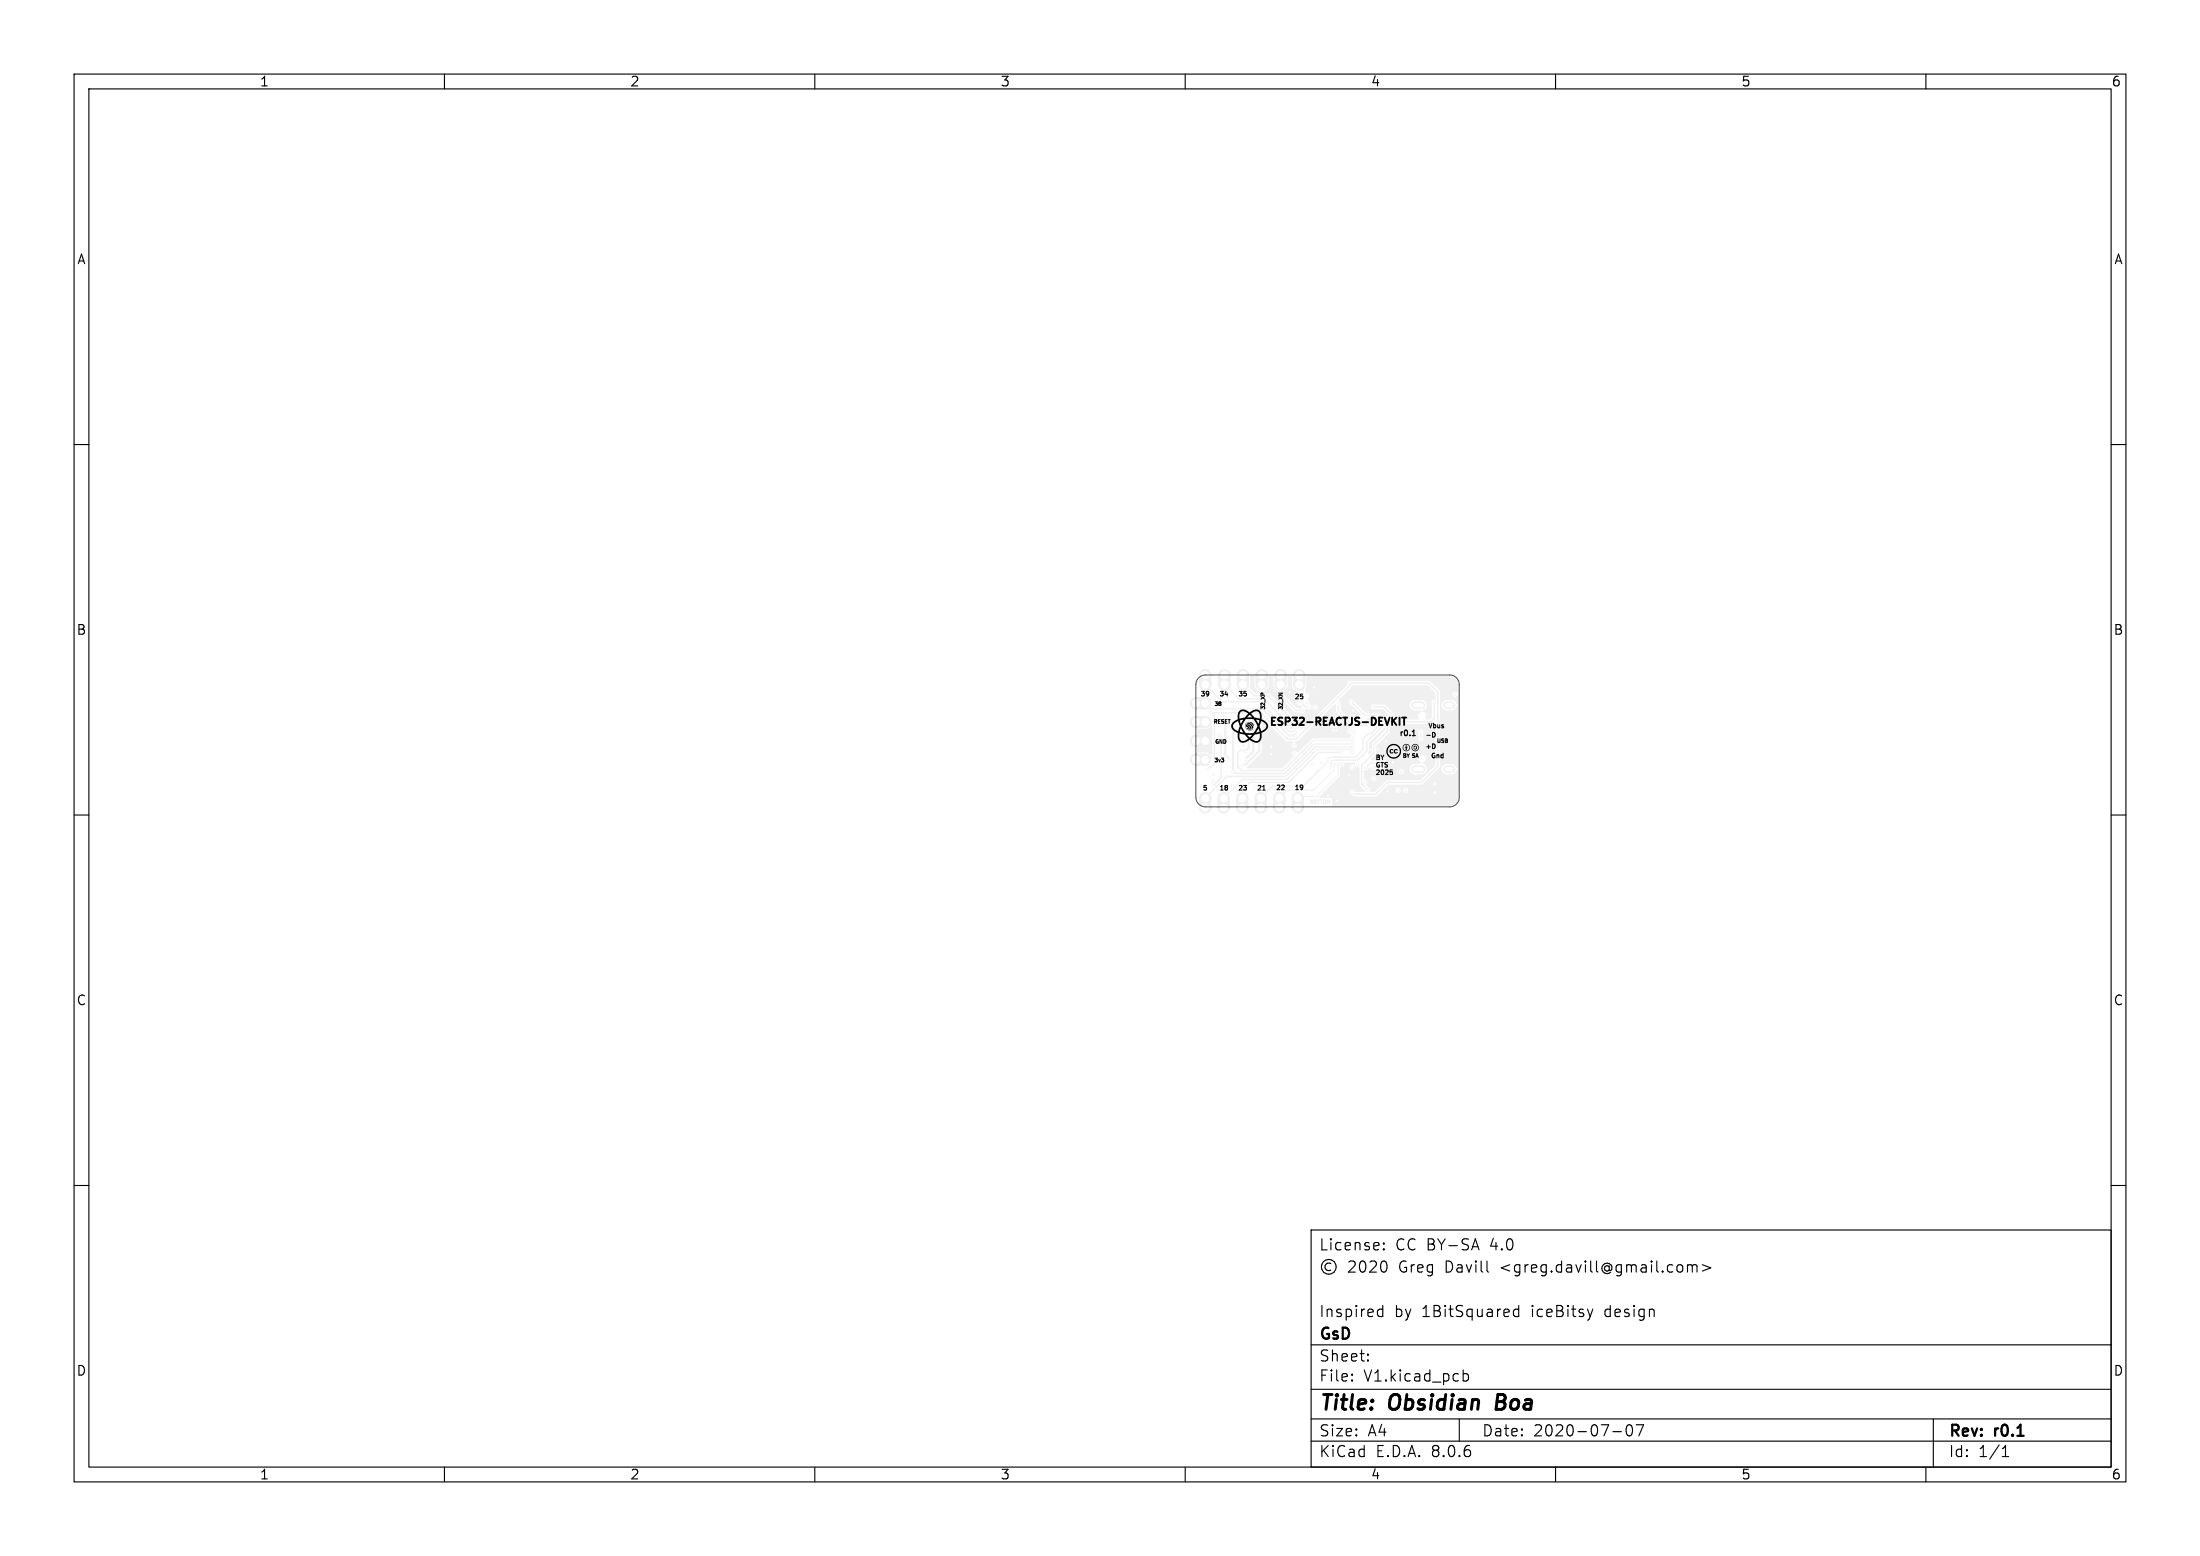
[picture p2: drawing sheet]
<svg xmlns="http://www.w3.org/2000/svg" width="297mm" height="210mm" viewBox="0 0 297 210" stroke-linecap="round" stroke-linejoin="round" font-family="sans-serif">
<g fill="none" stroke="#f0f0f0" stroke-width=".14">
<path d="M182.6 99.9h-5.3l-.2 .3M176.9 108l.3 .1-.1 .1 .1 .2-.1 .1h-.2zM176.9 108.2h.2M177.4 108.1l.1-.1 .2 .1-.1 .4-.2-.1zM177.9 108h.2M178 108v.5M178.2 108h.3M178.4 108v.5M178.7 108l.3 .1v.2l-.1 .2-.2-.1zM178.8 103.2l-1 1.1M179.2 108.5v-.5l.2 .3 .1-.3v.5M180.1 103.1v.8l-2.7 2.7"/>
<path d="M180.2 102.2h-.6l-.3 .3v.5M180.6 103.1v1.5l-2.8 2.9h-2.4l-.2 .2M180.7 102.6h-.9l-.1 .1v.8M182.4 100.9h.1M182.6 100.4h-5.2l-.2 .2M182.6 101.6l-.5-.5h-4.3l-.5 .6M182.6 101l-.2-.2h-4.8l-.4 .4"/>
</g>
<g fill="#f0f0f0" stroke="#f0f0f0" stroke-width=".14">
<path d="M161.4 99.2h1.3v1.6h-1.3z"/>
<path d="M161.4 101.8h1.3v1.5h-1.3z"/>
<path d="M166.9 107.7h1.6v1.3h-1.6z"/>
<path d="M167 91.1h1.6v1.3h-1.6z"/>
<path d="M172.1 91.1h1.5v1.3h-1.5z"/>
<path d="M174.6 91.1h1.6v1.3h-1.6z"/>
<path d="M169.4 107.7h1.6v1.3h-1.6z"/>
<path d="M161.9 91.1h1.6v1.3h-1.6z"/>
<path d="M164.5 91.1h1.6v1.3h-1.6z"/>
<path d="M161.9 107.7h1.6v1.3h-1.6z"/>
<path d="M164.4 107.7h1.6v1.3h-1.6z"/>
<path d="M161.4 96.7h1.3v1.5h-1.3z"/>
<path d="M161.4 94.2h1.3v1.5h-1.3z"/>
<path d="M171.9 107.7h1.6v1.3h-1.6z"/>
<path d="M174.4 107.7h1.6v1.3h-1.6z"/>
<path d="M169.6 91.1h1.5v1.3h-1.5z"/>
<path d="M193.5 105.6h.5v1.6h-.5z"/>
<circle cx="162.7" cy="100" r=".76"/>
<circle cx="161.4" cy="100" r=".76"/>
<circle cx="162.7" cy="102.5" r=".76"/>
<circle cx="161.4" cy="102.5" r=".76"/>
<circle cx="167.7" cy="107.7" r=".76"/>
<circle cx="167.7" cy="109" r=".76"/>
<circle cx="167.8" cy="92.4" r=".76"/>
<circle cx="167.8" cy="91.1" r=".76"/>
<circle cx="172.9" cy="92.4" r=".76"/>
<circle cx="172.9" cy="91.1" r=".76"/>
<circle cx="175.4" cy="92.4" r=".76"/>
<circle cx="175.4" cy="91.1" r=".76"/>
<circle cx="170.2" cy="107.7" r=".76"/>
<circle cx="170.2" cy="109" r=".76"/>
<circle cx="162.7" cy="92.4" r=".76"/>
<circle cx="162.7" cy="91.1" r=".76"/>
<circle cx="165.3" cy="92.4" r=".76"/>
<circle cx="165.3" cy="91.1" r=".76"/>
<circle cx="162.7" cy="107.7" r=".76"/>
<circle cx="162.7" cy="109" r=".76"/>
<circle cx="165.2" cy="107.7" r=".76"/>
<circle cx="165.2" cy="109" r=".76"/>
<circle cx="162.7" cy="97.5" r=".76"/>
<circle cx="161.4" cy="97.5" r=".76"/>
<circle cx="162.7" cy="94.9" r=".76"/>
<circle cx="161.4" cy="94.9" r=".76"/>
<circle cx="172.7" cy="107.7" r=".76"/>
<circle cx="172.7" cy="109" r=".76"/>
<circle cx="175.2" cy="107.7" r=".76"/>
<circle cx="175.2" cy="109" r=".76"/>
<circle cx="170.3" cy="92.4" r=".76"/>
<circle cx="170.3" cy="91.1" r=".76"/>
<circle cx="193.7" cy="106.9" r=".25"/>
<circle cx="193.7" cy="105.8" r=".25"/>
<circle cx="189.8" cy="106.6" r=".15"/>
<circle cx="182.5" cy="103.6" r=".15"/>
<circle cx="170.7" cy="98.6" r=".15"/>
<circle cx="196.4" cy="93.7" r=".15"/>
<circle cx="188.8" cy="106.6" r=".15"/>
<circle cx="181.1" cy="103.2" r=".15"/>
<circle cx="178.4" cy="103" r=".15"/>
<circle cx="189.2" cy="104.2" r=".15"/>
<circle cx="174.7" cy="100.6" r=".15"/>
<circle cx="183.3" cy="103.1" r=".15"/>
<circle cx="182.5" cy="96.8" r=".15"/>
<circle cx="184.3" cy="105.6" r=".15"/>
<circle cx="177.2" cy="103" r=".15"/>
<circle cx="169.3" cy="106.1" r=".15"/>
<circle cx="185.5" cy="105.1" r=".15"/>
<circle cx="167.9" cy="100.6" r=".15"/>
<circle cx="176.4" cy="94.8" r=".15"/>
<circle cx="176.5" cy="93.9" r=".15"/>
<circle cx="175.4" cy="94.9" r=".15"/>
<circle cx="174.8" cy="101.6" r=".15"/>
<circle cx="179.3" cy="107.4" r=".15"/>
<circle cx="187" cy="101.1" r=".15"/>
<circle cx="180.6" cy="108" r=".15"/>
<circle cx="185" cy="101.2" r=".15"/>
<circle cx="186" cy="101.1" r=".15"/>
<circle cx="182.1" cy="104.6" r=".15"/>
<circle cx="187.1" cy="100" r=".15"/>
<circle cx="177.4" cy="92.8" r=".15"/>
<circle cx="188" cy="102.9" r=".15"/>
<circle cx="171.6" cy="101.8" r=".15"/>
<circle cx="187.3" cy="106.8" r=".15"/>
<circle cx="171.6" cy="100.8" r=".15"/>
<circle cx="174.1" cy="93.4" r=".15"/>
<circle cx="182.7" cy="95.9" r=".15"/>
<circle cx="191.8" cy="99.7" r=".15"/>
<circle cx="191.8" cy="98.8" r=".15"/>
<circle cx="167.9" cy="103.3" r=".15"/>
<circle cx="170" cy="97.6" r=".15"/>
<circle cx="182.2" cy="98.7" r=".15"/>
<circle cx="165.4" cy="96.7" r=".15"/>
<circle cx="166" cy="102.4" r=".15"/>
<circle cx="163.8" cy="104.5" r=".15"/>
<circle cx="177.6" cy="95.4" r=".15"/>
<circle cx="182.2" cy="92.2" r=".15"/>
<circle cx="163.2" cy="103.8" r=".15"/>
<circle cx="163.5" cy="96.2" r=".15"/>
<circle cx="182.6" cy="106.9" r=".15"/>
<circle cx="179.7" cy="103.6" r=".15"/>
<circle cx="179.3" cy="103" r=".15"/>
<circle cx="168.6" cy="96.6" r=".15"/>
<circle cx="168.1" cy="101.3" r=".15"/>
<circle cx="182.6" cy="99.9" r=".15"/>
<circle cx="166.5" cy="104.1" r=".15"/>
<circle cx="182.6" cy="100.4" r=".15"/>
<circle cx="193.6" cy="94.8" r=".15"/>
<circle cx="180.7" cy="95" r=".15"/>
<circle cx="184.6" cy="106.6" r=".15"/>
<circle cx="174.8" cy="99.3" r=".15"/>
<circle cx="175" cy="98.7" r=".15"/>
<circle cx="186" cy="96.6" r=".15"/>
<circle cx="182.4" cy="94.7" r=".15"/>
<circle cx="188" cy="96.6" r=".15"/>
<circle cx="185.4" cy="95.4" r=".15"/>
<circle cx="185.4" cy="103.6" r=".15"/>
<circle cx="184.4" cy="103.6" r=".15"/>
<circle cx="169.8" cy="96.6" r=".15"/>
<circle cx="168.1" cy="102.5" r=".15"/>
<circle cx="182.7" cy="99.5" r=".15"/>
<circle cx="163.7" cy="105.4" r=".15"/>
<circle cx="164.6" cy="99.2" r=".15"/>
<circle cx="163.6" cy="105.9" r=".15"/>
<circle cx="182.8" cy="98.8" r=".15"/>
<circle cx="176.7" cy="95.4" r=".15"/>
<circle cx="175.8" cy="95.9" r=".15"/>
<circle cx="178.8" cy="103.2" r=".15"/>
<circle cx="180.1" cy="103.1" r=".15"/>
<circle cx="180.6" cy="103.1" r=".15"/>
<circle cx="181.1" cy="101.6" r=".15"/>
<circle cx="182.6" cy="101.6" r=".15"/>
<circle cx="182.6" cy="101" r=".15"/>
</g>
<path d="M191 95.2h.9M195.4 95.2h.6M191 103.8h.9M195.4 103.8h.6" fill="none" stroke="#f0f0f0" stroke-width="1"/>
<g fill="none" stroke="#f0f0f0" stroke-width=".2">
<path d="M162.7 92.4l2.3 2.3h5l4 4M162.7 94.9l.8 .8h6.9l3.7 3.6h.7M164.6 99.2l.3 .2v5.6l-1 .9h-.3M165.3 92.4l1.9 1.9h3.4l3.1 3.1M167.8 92.4l1.5 1.5h1.9l3.1 3M172.9 92.4v1.4l2.1 2.1h.8M175.4 92.4l.5 .5v2.2l.3 .3h.5M180.7 95v.9l1.9 2M182.4 94.7l1.9 1.8h1.7M184.7 97h2.5M185.4 95.4h1.5l1.1 1.1M186 98.1l-.9 1h-.4l-.7 .6v1.5l-1 1h-3"/>
<path d="M186.5 98.2l-2 2v1.2l-1.2 1.2h-2.9M187.3 98.7l-1.8 1.8v1.1l-1.7 1.7v2.5l.8 .8M191.8 98.8v.9M193.6 94.8v2.2l-.4 .4h-5.6M163.2 103.8l.8-.7v-6.4l-.5-.5h6.7l3.5 3.5h1.3l7.2-7.1v-.4h10.7l1.2 1.2v10l-2.2 2.2h-4.6l-1.6 1.6h-2.8l-.3-.3M177.1 100.2l-3.9 3.8h-5.6l-.5-.5v-1.9l.3-.3h.7M177.2 100.6l-3.8 3.8h-6.7l-.2-.3M177.3 101.1l-3.7 3.7h-8l-2.9 2.9M177.4 106.6h-3.6l-1.1 1.1M177.4 101.5l-3.7 3.7h-6l-2.5 2.5M178.1 104l-2.1 2.1h-4.2l-1.6 1.6M181.1 101.5h-3l-4.1 4.1h-5.3l-1 1v1.1"/>
<path d="M186 103h-1l-.6 .6"/>
</g>
<path d="M165.4 96.7v5.2l.6 .5M166.2 97.4l.3 .3v6.4M168.6 96.7v4.2l-.5 .4M169.8 96.7l-.6 .6v4.1l-1.1 1.1M170 97.6v3.8l-1.9 1.8h-.2" fill="none" stroke="#f0f0f0" stroke-width=".3"/>
<g fill="#f0f0f0">
<path d="M168.8 91.2l.5 .1 .1 1a.96 .96 0 0 0 .9 1 .96 .96 0 0 0 1-1v-1l.5-.1 .1 .2v.9a1.18 1.18 0 0 0 .7 1.1v.6l2.2 2.1 .8 .1a.43 .43 0 0 0 .6-.5h.4a.45 .45 0 0 0 .5-.2h.1a.35 .35 0 0 0 .4 .3 .35 .35 0 0 0 .3-.4 .35 .35 0 0 0-.4-.3l-.4 .3-.3-.4a.57 .57 0 0 0-.3-.6l.1-.1a.37 .37 0 0 0 .2-.5 .37 .37 0 0 0-.5-.2l-.1-.6 .2-.4v-1.2l.1-.2h19.2a1.17 1.17 0 0 1 1.2 1.2v1l-.1 .1h-.1a.36 .36 0 0 0-.6 0 .36 .36 0 0 0 .1 .5 .36 .36 0 0 0 .5-.1l.2 .1v1l-.1 .1-.6-.6h-.9a.7 .7 0 0 0-.6 .7 .7 .7 0 0 0 .6 .7h.9l.3-.3a.29 .29 0 0 1 .4-.3v8.3l-.1 .1h-.1l-.2-.3-.3-.3h-.9a.7 .7 0 0 0-.6 .7 .7 .7 0 0 0 .6 .7h.9l.3-.2 .2-.4 .2 .1v2.7h-6.8v-.2a.35 .35 0 0 0-.4-.2 .35 .35 0 0 0-.3 .4h-.3v-.2a.35 .35 0 0 0-.6-.1 .35 .35 0 0 0 .1 .6 .35 .35 0 0 0 .5-.3h.3v.1a.35 .35 0 0 0 .4 .2 .35 .35 0 0 0 .3-.3h6.8v.9a1.18 1.18 0 0 1-1.2 1.2h-15.8l-.1-1.1h-1.6l-.1-.1 2.8-2.8 .1-1.3a.41 .41 0 0 0 .4-.1 .41 .41 0 0 0 .1-.4l1.3-.1 .1 .1v.2l-.2 .1a.36 .36 0 0 0-.5 .2 .36 .36 0 0 0 .4 .5 .36 .36 0 0 0 .3-.5l.1-.1 .5 .1v2.4l.8 .9-.1 .1-1.3-.1a.37 .37 0 0 0-.6-.1 .37 .37 0 0 0 .2 .6l.3 .2h2.9l1.8-1.6h4.5l2.3-2.3 .1-10.2-1.5-1.5h-10.5a.37 .37 0 0 0-.5 .1 .37 .37 0 0 0 0 .4l-5.5 5.6h-1.4l-.1-.1a.44 .44 0 0 0-.6 .5h-.2l-.4-.4v-.2l.1-.1a.55 .55 0 0 0 .7-.1v-.3a.45 .45 0 0 0-.2-.7l-2.9-2.9-2-.1-.7-.8z"/>
<path d="M187.7 97.7h5.5l.5-.3 .1 .1v1.3h-1.6a.36 .36 0 0 0-.5-.3 .36 .36 0 0 0-.2 .5v.5a.36 .36 0 0 0 .3 .6 .36 .36 0 0 0 .3-.6l.1-.7h1.6v4.5l-.6 .6h-.6a.85 .85 0 0 0-.6-.8l.1-.2a.54 .54 0 0 0 .4-.7 .54 .54 0 0 0-.9-.2h-1.4a.35 .35 0 0 0-.5-.3 .35 .35 0 0 0-.1 .6 .35 .35 0 0 0 .5-.2l.1-.1h1.4a.62 .62 0 0 0 .3 1l-.1 .1h-.8a.7 .7 0 0 0-.6 1h-.8a.35 .35 0 0 0-.5-.3 .35 .35 0 0 0-.1 .6 .35 .35 0 0 0 .5-.1l.1-.2h.8l.4 .4h1.2l.5-.1 .1-.5h.6l-1.3 1.2h-6.1a.35 .35 0 0 0-.5-.3 .35 .35 0 0 0-.1 .6 .35 .35 0 0 0 .6-.2v-.1h6.1l-.2 .2h-4.4l-1.7 1.6h-.7a.48 .48 0 0 0-.2-.7l-.2-.2a.47 .47 0 0 0-.1-.7l-.3-.2v-1l.1-.2a.5 .5 0 0 0 .6-.3h.2a.45 .45 0 0 0 .6 .3l.4 .1a.47 .47 0 0 0 .1 .7 .37 .37 0 0 0 .4-.2 .37 .37 0 0 0-.2-.5l.1-.1 .6-.6a.37 .37 0 0 0 .2-.6 .37 .37 0 0 0-.6 .2l-.2 .1-.1-.1a.37 .37 0 0 0-.5-.2h-.7l-.1-.2 .8-.8v-1.1l1.8-1.8z"/>
<path d="M170.1 96.8h.2l3.3 3.2 1 .1v.1a.37 .37 0 0 0-.2 .6 .37 .37 0 0 0 .6 0 .37 .37 0 0 0-.2-.6v-.1l.4-.1 5-5 .2 .2v.9l1.9 1.8-.1 .3a.41 .41 0 0 0-.3 .6 .41 .41 0 0 0 .5 .2v.6h-.2h-4.9l-2.1 2a.44 .44 0 0 0-.7-.2 .4 .4 0 0 0 .2 .6l-.1 .2-1.5 1.5h-4.7v-.2l1.9-2 .1-2.5 .1-.1a.38 .38 0 0 0 .5-.1 .38 .38 0 0 0-.1-.5 .38 .38 0 0 0-.5 0l-.1-.8-.4-.3z"/>
<path d="M161.6 98.4h1.3l.6-.3h.1l.1 3.7-.2 .1a1.02 1.02 0 0 0-.8-.3l-1.1-.1z"/>
<path d="M186.8 98.3h.2v.3l-1.8 1.8v1.1l-.3 .3a.17 .17 0 0 1-.2-.1 .17 .17 0 0 1 .1-.3v-1.1z"/>
<path d="M182.6 92.5h10.2l1 1v.8l-.1 .2a.36 .36 0 0 0-.4 .1 .36 .36 0 0 0 0 .4v1.9l-.3 .2-.6-.1a.74 .74 0 0 0-.1-.8l-.1-.1a.14 .14 0 0 1-.2-.1 .14 .14 0 0 1 .2-.2 .7 .7 0 0 0 .4-.7 .7 .7 0 0 0-.6-.6h-1a.7 .7 0 0 0-.7 .7 .7 .7 0 0 0 .7 .7h.8l.1 .1a.73 .73 0 0 0-.3 1l-.1 .1h-3.3l-.1-.1a.42 .42 0 0 0 .2-.4 .42 .42 0 0 0-.2-.4l-1.1-1.1h-1.4a.36 .36 0 0 0-.6 .3 .36 .36 0 0 0 .6 .3h1.1l1.1 1.1a.16 .16 0 0 1 .1 .3 .14 .14 0 0 1-.2 0l-.4-.4-.9-.1a.38 .38 0 0 0-.2-.3 .38 .38 0 0 0-.4-.1h-1.4l-1.6-1.6a.37 .37 0 0 0-.6-.2 .37 .37 0 0 0 .1 .7l1.4 1.3-.1 .2a.44 .44 0 0 0-.5 .4h-.2a.41 .41 0 0 0-.3-.5 .41 .41 0 0 0-.5 .3l-1.1-1v-.6a.37 .37 0 0 0-.2-.5l-.1-.2 1.7-1.8z"/>
<path d="M173.9 91.2l.5 .1v1a1.17 1.17 0 0 0 .9 1.1v.2a.4 .4 0 0 0-.3 .4 .4 .4 0 0 0 .4 .4l-.1 .1a.36 .36 0 0 0-.2 .5 .36 .36 0 0 0 .4 .2 .21 .21 0 0 1 .3 .1 .21 .21 0 0 1-.2 .3h-.5l-1.9-1.9v-.3a1.18 1.18 0 0 0 .6-1.1z"/>
</g>
<g fill="#fff" stroke="#fff" stroke-width=".14">
<circle cx="189.8" cy="106.7" r=".07"/>
<circle cx="182.5" cy="103.6" r=".08"/>
<circle cx="170.7" cy="98.6" r=".07"/>
<circle cx="196.4" cy="93.7" r=".08"/>
<circle cx="188.8" cy="106.7" r=".07"/>
<circle cx="181.1" cy="103.2" r=".07"/>
<circle cx="178.4" cy="103" r=".07"/>
<circle cx="189.2" cy="104.1" r=".08"/>
<circle cx="174.7" cy="100.6" r=".07"/>
<circle cx="183.3" cy="103.1" r=".08"/>
<circle cx="182.5" cy="96.8" r=".08"/>
<circle cx="184.3" cy="105.6" r=".07"/>
<circle cx="177.2" cy="103" r=".08"/>
<circle cx="169.3" cy="106.1" r=".07"/>
<circle cx="185.5" cy="105.1" r=".08"/>
<circle cx="167.9" cy="100.6" r=".07"/>
<circle cx="176.4" cy="94.8" r=".08"/>
<circle cx="176.5" cy="93.9" r=".08"/>
<circle cx="175.4" cy="94.9" r=".07"/>
<circle cx="174.8" cy="101.7" r=".07"/>
<circle cx="179.3" cy="107.4" r=".08"/>
<circle cx="187" cy="101.1" r=".07"/>
<circle cx="180.6" cy="108" r=".08"/>
<circle cx="185" cy="101.2" r=".08"/>
<circle cx="186" cy="101.1" r=".07"/>
<circle cx="182.1" cy="104.6" r=".07"/>
<circle cx="187.1" cy="100" r=".07"/>
<circle cx="177.4" cy="92.8" r=".07"/>
<circle cx="188" cy="102.9" r=".07"/>
<circle cx="171.6" cy="101.8" r=".07"/>
<circle cx="187.3" cy="106.8" r=".08"/>
<circle cx="171.6" cy="100.8" r=".07"/>
<circle cx="174.1" cy="93.4" r=".08"/>
<circle cx="182.7" cy="95.9" r=".07"/>
<circle cx="191.8" cy="99.7" r=".08"/>
<circle cx="191.8" cy="98.8" r=".08"/>
<circle cx="167.9" cy="103.3" r=".07"/>
<circle cx="170" cy="97.6" r=".07"/>
<circle cx="165.4" cy="96.7" r=".08"/>
<circle cx="166" cy="102.4" r=".08"/>
<circle cx="163.8" cy="104.5" r=".08"/>
<circle cx="177.6" cy="95.4" r=".08"/>
<circle cx="182.2" cy="92.2" r=".07"/>
<circle cx="163.2" cy="103.8" r=".08"/>
<circle cx="163.5" cy="96.2" r=".07"/>
<circle cx="182.6" cy="106.9" r=".07"/>
<circle cx="179.7" cy="103.5" r=".07"/>
<circle cx="179.3" cy="103" r=".08"/>
<circle cx="168.6" cy="96.7" r=".07"/>
<circle cx="168.1" cy="101.3" r=".08"/>
<circle cx="182.6" cy="99.9" r=".07"/>
<circle cx="166.5" cy="104.1" r=".08"/>
<circle cx="182.6" cy="100.4" r=".07"/>
<circle cx="193.6" cy="94.8" r=".08"/>
<circle cx="180.7" cy="95" r=".08"/>
<circle cx="184.6" cy="106.6" r=".07"/>
<circle cx="174.8" cy="99.3" r=".07"/>
<circle cx="175" cy="98.7" r=".07"/>
<circle cx="186" cy="96.6" r=".08"/>
<circle cx="182.4" cy="94.7" r=".08"/>
<circle cx="188" cy="96.5" r=".07"/>
<circle cx="185.4" cy="95.4" r=".07"/>
<circle cx="185.4" cy="103.6" r=".07"/>
<circle cx="184.4" cy="103.6" r=".07"/>
<circle cx="169.8" cy="96.7" r=".08"/>
<circle cx="168.1" cy="102.5" r=".08"/>
<circle cx="182.7" cy="99.5" r=".07"/>
<circle cx="163.7" cy="105.4" r=".07"/>
<circle cx="164.6" cy="99.2" r=".07"/>
<circle cx="163.6" cy="105.9" r=".07"/>
<circle cx="182.8" cy="98.8" r=".08"/>
<circle cx="176.7" cy="95.4" r=".07"/>
<circle cx="175.8" cy="95.9" r=".08"/>
<circle cx="178.8" cy="103.2" r=".08"/>
<circle cx="180.1" cy="103.1" r=".08"/>
<circle cx="180.6" cy="103.1" r=".08"/>
<circle cx="181.1" cy="101.5" r=".07"/>
<circle cx="182.6" cy="101.6" r=".07"/>
<circle cx="182.6" cy="101" r=".07"/>
<circle cx="162.7" cy="100" r=".48"/>
<circle cx="161.4" cy="100" r=".48"/>
<circle cx="162.7" cy="102.5" r=".48"/>
<circle cx="161.4" cy="102.5" r=".48"/>
<circle cx="167.7" cy="107.7" r=".48"/>
<circle cx="167.7" cy="109" r=".48"/>
<circle cx="167.8" cy="92.4" r=".48"/>
<circle cx="167.8" cy="91.1" r=".48"/>
<circle cx="172.9" cy="92.4" r=".48"/>
<circle cx="172.9" cy="91.1" r=".48"/>
<circle cx="175.4" cy="92.4" r=".48"/>
<circle cx="175.4" cy="91.1" r=".48"/>
<circle cx="170.2" cy="107.7" r=".48"/>
<circle cx="170.2" cy="109" r=".48"/>
<circle cx="162.7" cy="92.4" r=".48"/>
<circle cx="162.7" cy="91.1" r=".48"/>
<circle cx="165.3" cy="92.4" r=".48"/>
<circle cx="165.3" cy="91.1" r=".48"/>
<circle cx="162.7" cy="107.7" r=".48"/>
<circle cx="162.7" cy="109" r=".48"/>
<circle cx="165.2" cy="107.7" r=".48"/>
<circle cx="165.2" cy="109" r=".48"/>
<circle cx="162.7" cy="97.5" r=".48"/>
<circle cx="161.4" cy="97.5" r=".48"/>
<circle cx="162.7" cy="94.9" r=".48"/>
<circle cx="161.4" cy="94.9" r=".48"/>
<circle cx="172.7" cy="107.7" r=".48"/>
<circle cx="172.7" cy="109" r=".48"/>
<circle cx="175.2" cy="107.7" r=".48"/>
<circle cx="175.2" cy="109" r=".48"/>
<circle cx="170.3" cy="92.4" r=".48"/>
<circle cx="170.3" cy="91.1" r=".48"/>
<circle cx="192" cy="96.6" r=".32"/>
<circle cx="192" cy="102.4" r=".32"/>
<circle cx="193.7" cy="106.9" r=".1"/>
<circle cx="193.7" cy="105.9" r=".1"/>
</g>
<path d="M191 95.2h.9M195.4 95.2h.6M191 103.8h.9M195.4 103.8h.6" fill="none" stroke="#fff" stroke-width=".6"/>
<path d="M170.2 93.6l.1-.1 .2 .1M172.6 93.6h.5l-.5 .2M193.4 98.9a.32 .32 0 0 1 .4 .3 .32 .32 0 0 1-.4 .3M170.5 106.6h.3M187.7 103.9h.3M187.7 104.2l.3 .1v.2h-.3M193.7 100.5v.4" fill="none" stroke="#000" stroke-width=".14"/>
<path d="M188.1 97.3l.4 .5M188.5 96.8l-.6 .6M188.9 96.8v1M189.3 96.8h.5M189.6 96.8v1" fill="none" stroke="#000" stroke-width=".25"/>
<g fill="none" stroke="#000" stroke-width=".15">
<path d="M10 10h277v190h-277zM12 12h273v186h-273zM60 10v2M110 10v2M160 10v2M210 10v2M260 10v2M10 60h2M285 60h2M190.7 99.3h.4M190.7 98.7l.2-.2v.8M10 110h2"/>
<path d="M285 110h2M10 160h2M285 160h2M177 166h108v32h-108zM180.1 170.3a1.04 1.04 0 0 1 0 1.4M186 177.6l.2 .1 .5-.1M186.7 176.2v1.5M186.7 176.8l-.5-.1-.2 .1M186.8 168.6h.1l-.1 .1M186.8 168.6h-.1l.1 .1M186.8 167.8v.1M186.8 168.6v.1"/>
<path d="M186.8 167.8h.1l-.1 .1M186.8 167.8h-.1l.1 .1M187.1 170.3a1.26 1.26 0 0 1 0 1.3M199.2 167.2l.5 1.5M200.8 171.6l.2 .1M205 176.8l-.4-.1-.3 .3v.4l.2 .2 .1 .1 .4-.1M205 176.2v1.5M215 176.7l-.3 1M227 170.8l.2 .2v.4l-.2 .2M227.8 170.8a.37 .37 0 0 1 .7 .1M227.8 170.7v1M228.5 170.9l.2-.2 .3 .1 .1 .9"/>
<path d="M228.5 170.9v.8M229.8 170.7l1.2 .4-1.2 .5M60 198v2M110 198v2M160 198v2M177 194.5h108M177 191.5h108M177 187.5h108M177 181.5h108M182.5 186.3h.1l-.1 .1M182.5 186.3v.1M182.5 185.5v.1"/>
<path d="M182.5 185.5h.1l-.1 .1M184.7 183.6v.1M184.7 183.6h-.1l.1 .1M184.7 182.8v.1M184.7 182.8h-.1l.1 .1M197 191.5v3M197.5 184.9v1.5M197.5 185.5l.5-.1 .2 .3v.4l-.1 .2-.1 .1-.5-.1M210 198v2M217.7 193.2h1.2M219.7 192.4a.36 .36 0 0 1 .6 .2 .77 .77 0 0 1-.4 1.2 1 1 0 0 1-.2-1.4zM220.9 192.3h1l-.7 1.5"/>
<path d="M260 198v2M261 191.5v6.5M270.3 196.6h.9M270.3 195.5l.4-.4v1.5"/>
</g>
<g fill="#000">
<path d="M167.3 95.9a1.2 1.2 0 0 1 1.4 .3l.5-.3a.77 .77 0 0 1 .8 0 .77 .77 0 0 1 .3 .8l-.2-.1a.61 .61 0 0 0-.4-.6 .61 .61 0 0 0-.7 .2l-.5 .1-.5-.3h-.4l-.2 .4-.1 .6 .7-.1 .5-.6h.4l.4 .5h-.3l-.1-.2a.18 .18 0 0 0-.2-.1 .18 .18 0 0 0-.2 .2l-.1 .1h.9l.8 .2v-.3h.2v.4l.3 .1-1-.1 .3 .6 .1-.5h.6l.5 .4 .1 .4h-.2l-.2-.3-.5-.4-.3 .7h-.2l-.6-.9h-.9l-.7 .1a.17 .17 0 0 0-.2 .1 .17 .17 0 0 0 0 .2l.1 .2 .4-.6h.2l-.5 .9h-.2l-.2-.7-.5 .3-.3 .4a.94 .94 0 0 0 .8 .7l.2-.7h.2l.5 .9h-.3l-.3-.6-.1 .3a.26 .26 0 0 0 .1 .2 .26 .26 0 0 0 .3 .1h1.4l.6-.9h.2l.3 .7 .5-.3 .2-.4h.2l-.1 .4-.5 .4h-.6l-.1-.5-.3 .6 1-.1-.3 .1v.4h-.2v-.3l-.8 .2h-.9l.1 .1a.15 .15 0 0 0 .1 .2 .15 .15 0 0 0 .2 0l.2-.3h.3l-.4 .5h-.4l-.5-.6h-.7a.67 .67 0 0 0 .5 .9l.7-.3 .5 .1a.59 .59 0 0 0 .7 .2 .59 .59 0 0 0 .4-.6v-.1h.2v.2a.88 .88 0 0 1-.6 .7 .88 .88 0 0 1-1-.3l-.8 .3a.9 .9 0 0 1-.8-1.1v-.2l-.5-.2-.3-.3a.99 .99 0 0 1 .8-1.3v-.7zM168.3 97.5l-.2 .4a.61 .61 0 0 0 .4 .6 .61 .61 0 0 0 .7-.1l-.3 .2a.64 .64 0 0 1-.7-.3 .64 .64 0 0 1 .1-.8zM168.2 97.8h.4l.3 .3a.25 .25 0 0 1 0 .4l-.1-.1a.36 .36 0 0 0-.4-.4l.2 .1 .1 .2a.12 .12 0 0 1 0 .2 .12 .12 0 0 1-.2 0 .12 .12 0 0 1 0-.2l-.1-.1a.23 .23 0 0 1-.2-.2 .23 .23 0 0 1 0-.2zM168.4 97.6a.66 .66 0 0 1 .7 .4l.1 .1a.12 .12 0 0 1 0 .1 .12 .12 0 0 1-.2 .1 .78 .78 0 0 0-.6-.7zM168.7 97.4l.4 .2 .1 .4zM187.7 101.2l.3-.1 .1 .1-.1 .1a.14 .14 0 0 0-.2 0 .14 .14 0 0 0 0 .2 .14 .14 0 0 0 .2 0l.1 .1a.31 .31 0 0 1-.4 0 .31 .31 0 0 1 0-.4zM187.4 100.7a1 1 0 0 1 1.1-.2 1 1 0 0 1 .7 .9h-.2a.82 .82 0 0 0-1.2-.7 .82 .82 0 0 0-.1 1.4 .82 .82 0 0 0 1.3-.6l.2-.1a1 1 0 0 1-1.4 .9 1 1 0 0 1-.4-1.6zM188.2 101.2l.4-.1 .1 .1-.1 .1a.15 .15 0 0 0-.2 0 .15 .15 0 0 0 0 .2 .15 .15 0 0 0 .2 0l.1 .1a.31 .31 0 0 1-.4 0 .31 .31 0 0 1-.1-.4zM189.7 100.8h.3l-.1 .4h-.1zM189.5 100.5l.3-.1 .4 .1 .2 .4h-.1l-.2-.3-.2-.1-.3 .1-.2 .3 .2 .3 .3 .1 .2-.1 .2-.3h.1l-.2 .3-.3 .2-.4-.1-.1-.4zM190.7 100.5l.4-.1 .3 .1 .2 .4h-.1l-.2-.3-.2-.1-.3 .1-.2 .3 .2 .3 .3 .1 .2-.1 .2-.3h.1l-.2 .4-.3 .1-.4-.1-.1-.4zM190.9 100.7l.1-.1a.26 .26 0 0 1 .3 .2 .26 .26 0 0 1-.1 .3 .26 .26 0 0 1-.4-.1h.2a.13 .13 0 0 0 .1 0 .13 .13 0 0 0 0-.2 .13 .13 0 0 0-.1 0l-.1 .1-.1-.1z"/>
<circle cx="168.4" cy="98.3" r=".08"/>
<circle cx="189.9" cy="100.6" r=".07"/>
</g>
<path d="M202.2 188.2l-.2 2h.7" fill="none" stroke="#000" stroke-width=".4"/>
<path d="M161.8 91.5l.4-.3 .5-.1h33a1.3 1.3 0 0 1 1.3 1.3v15.2a1.3 1.3 0 0 1-1.3 1.3h-33a1.3 1.3 0 0 1-1.3-1.3v-15.2l.1-.4z" fill="none" stroke="#575757" stroke-width=".15"/>
<g font-size="2.8">
<text x="178" y="190.9">Title:</text>
<text x="187.7" y="190.9">Obsidian</text>
<text x="202.8" y="190.9">Boa</text>
</g>
<g font-size="2.1">
<text x="178" y="172">©</text>
<text x="178" y="169">License:</text>
<text x="181.9" y="172">2020</text>
<text x="188.4" y="169">CC BY-SA</text>
<text x="188.9" y="172">Greg</text>
<text x="195.2" y="172">Davill</text>
<text x="201.3" y="169">4.0</text>
<text x="202.8" y="172">&lt;greg.davill@gmail.com&gt;</text>
<text x="178" y="178">Inspired</text>
<text x="188.2" y="178">by</text>
<text x="192" y="178">1BitSquared</text>
<text x="206.9" y="178">iceBitsy</text>
<text x="216.9" y="178">design</text>
<text x="178" y="184">Sheet:</text>
<text x="178" y="181.2">GsD</text>
<text x="178" y="186.7">File:</text>
<text x="184.1" y="186.7">V1.kicad_pcb</text>
<text x="178" y="196.9">KiCad</text>
<text x="178" y="194.1">Size:</text>
<text x="184.7" y="194.1">A4</text>
<text x="185.7" y="196.9">E.D.A.</text>
<text x="193.3" y="196.9">8.0.6</text>
<text x="200" y="194.1">Date:</text>
<text x="207" y="194.1">2020-07-07</text>
<text x="263" y="194.3">Rev:</text>
<text x="263" y="196.9">Id:</text>
<text x="267.1" y="196.9">1/1</text>
<text x="269.4" y="194.3">r0.1</text>
</g>
<g font-size="1.8">
<text x="35" y="11.9">1</text>
<text x="85" y="11.9">2</text>
<text x="135" y="11.9">3</text>
<text x="185" y="11.9">4</text>
<text x="235" y="11.9">5</text>
<text x="285" y="11.9">6</text>
<text x="10.3" y="35.9">A</text>
<text x="285.4" y="35.9">A</text>
<text x="10.3" y="85.9">B</text>
<text x="285.3" y="85.9">B</text>
<text x="10.3" y="135.9">C</text>
<text x="285.3" y="135.9">C</text>
<text x="10.3" y="185.9">D</text>
<text x="285.3" y="185.9">D</text>
<text x="35" y="199.9">1</text>
<text x="85" y="199.9">2</text>
<text x="135" y="199.9">3</text>
<text x="185" y="199.9">4</text>
<text x="235" y="199.9">5</text>
<text x="285" y="199.9">6</text>
</g>
<text font-size="1.4" x="171.2" y="98.3">ESP32-REACTJS-DEVKIT</text>
<text font-size="1" x="188.8" y="99.5">r0.1</text>
<g font-size=".9">
<text x="162" y="94.1">39</text>
<text x="164.5" y="94.1">34</text>
<text x="167.1" y="94.1">35</text>
<text x="174.7" y="94.5">25</text>
<text x="192.3" y="99.7">-D</text>
<text x="192.3" y="101.2">+D</text>
<text x="192.7" y="98.4">Vbus</text>
<text x="162.3" y="106.8">5</text>
<text x="164.5" y="106.8">18</text>
<text x="167.1" y="106.8">23</text>
<text x="169.6" y="106.8">21</text>
<text x="172.2" y="106.8">22</text>
<text x="174.7" y="106.8">19</text>
<text x="185.7" y="102.7">BY</text>
<text x="185.7" y="103.8">GTS</text>
<text x="185.7" y="104.8">2025</text>
<text x="193" y="102.5">Gnd</text>
</g>
<g font-size=".7">
<text x="163.9" y="95.4">38</text>
<text x="170.9" y="95.9" transform="rotate(-90 170.9 95.9)">32_XP</text>
<text x="173.3" y="95.9" transform="rotate(-90 173.3 95.9)">32_XN</text>
<text x="163.8" y="97.8">RESET</text>
<text x="164" y="100.5">GND</text>
<text x="193.9" y="100.4">USB</text>
<text x="163.9" y="103">3v3</text>
<text x="189.3" y="102.4">BY SA</text>
</g>
</svg>
